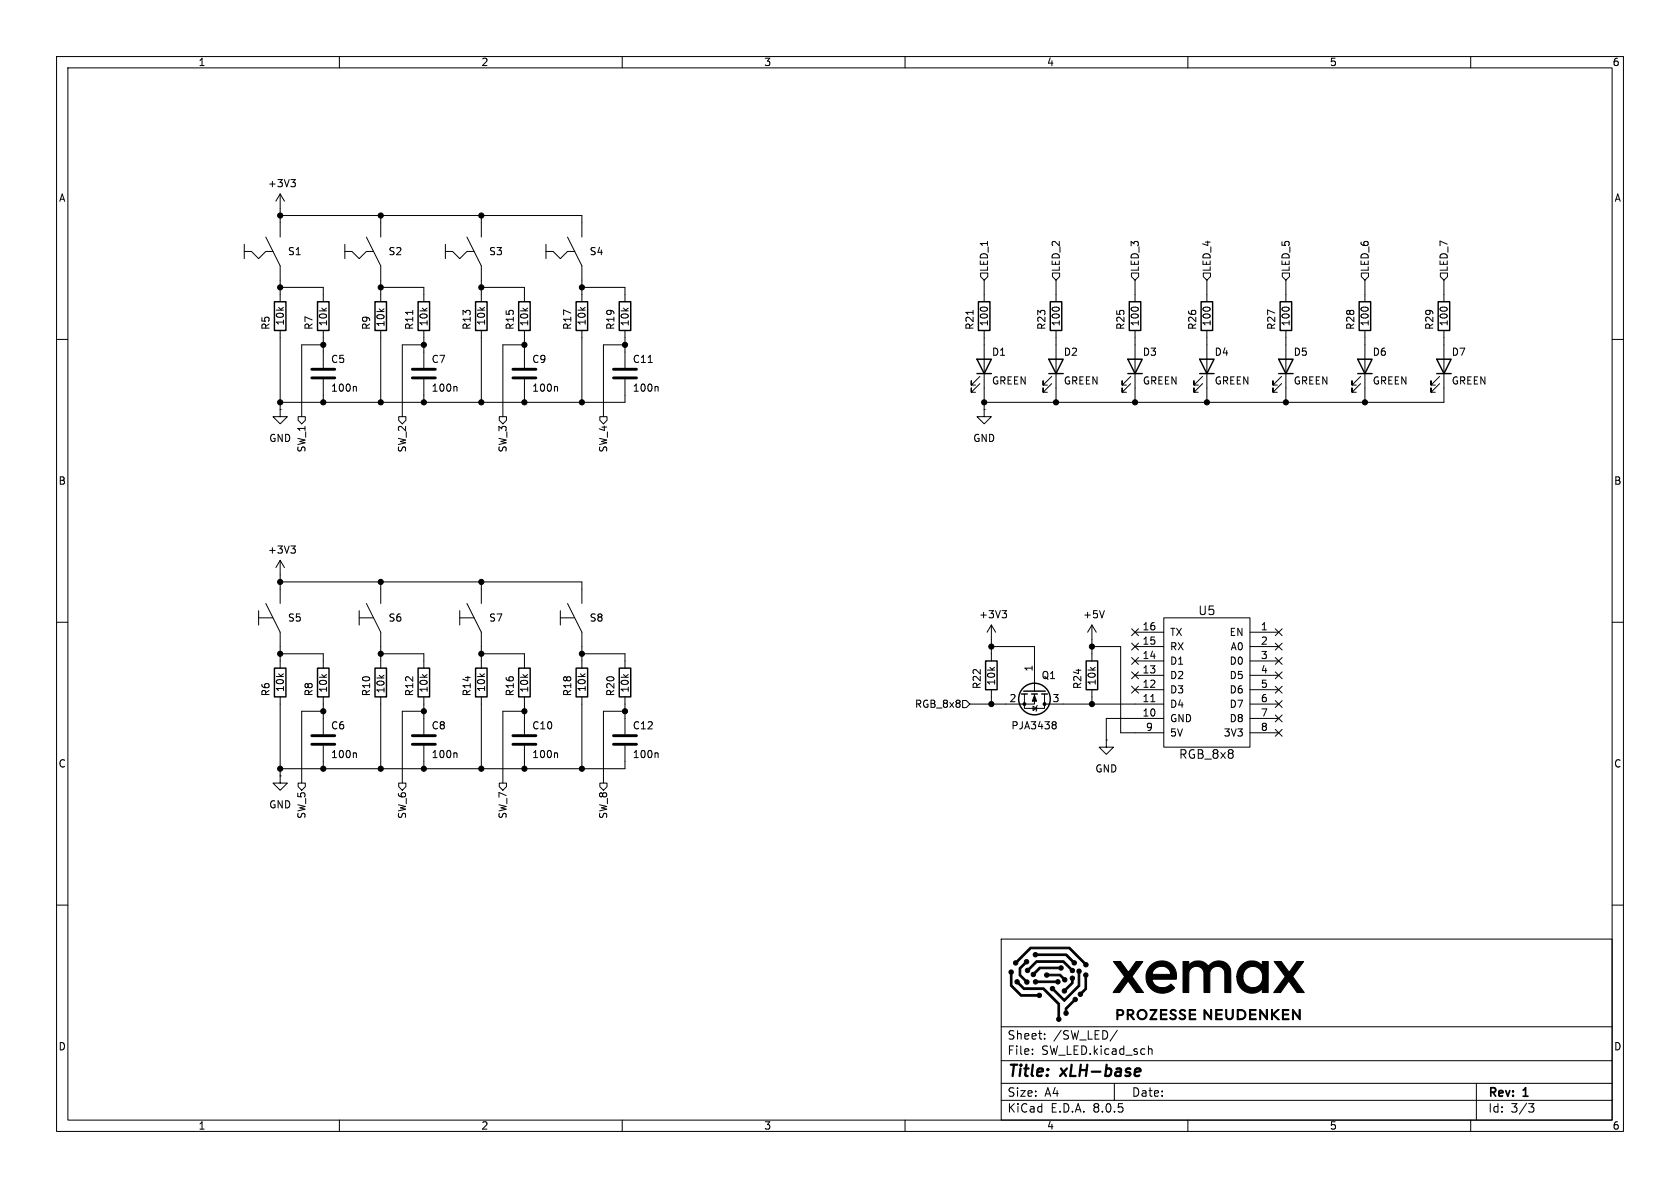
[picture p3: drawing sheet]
<svg xmlns="http://www.w3.org/2000/svg" width="297mm" height="210mm" viewBox="0 0 297 210" stroke-linecap="round" stroke-linejoin="round" font-family="sans-serif">
<g fill="none" stroke="#000" stroke-width=".18">
<path d="M10 10h277v190h-277zM12 12h273v186h-273zM60 10v2M110 10v2M160 10v2M210 10v2M260 10v2M49.5 38.1h53.4v3.8M49.5 34.3v7.6M49.5 34.3l-.7 1.3M49.5 34.3l.8 1.3M51.4 31.7h.8l-.4 .5"/>
<path d="M52 32.2l.2 .3v.3l-.2 .2M67.3 38.1v3.8M85.1 38.1v3.8M10 60h2M43.2 44.5h1.2l1.3 1.2 1.3-1.2h1.3M43.2 43.2v2.5M47 41.9l2.5 5.1v6.3M49.5 58.4v14M49.5 50.8h7.6v2.5M57.1 58.4v6.6M61 44.5h1.2l1.3 1.2 1.3-1.2h1.2M61 43.2v2.5"/>
<path d="M64.8 41.9l2.5 5.1v6.3M67.3 58.4v12.7M67.3 50.8h7.6v2.5M73 54.9v.7M74.9 58.4v6.6M78.7 44.5h1.3l1.3 1.2 1.2-1.2h1.3M78.7 43.2v2.5M82.5 41.9l2.6 5.1v6.3M85.1 58.4v12.7M85.1 50.8h7.6v2.5M92.7 58.4v6.6M96.5 44.5h1.3l1.3 1.2 1.2-1.2h1.3"/>
<path d="M96.5 43.2v2.5M100.3 41.9l2.6 5.1v6.3M102.9 58.4v12.7M102.9 50.8h7.6v2.5M110.5 58.4v6.6M172 54.9v.7M173.4 48.3h1.2v.6l-.6 .6-.6-.6zM174 49.5v3.8M174 58.4v14M186.1 48.3h1.2v.6l-.6 .6-.6-.6zM186.7 49.5v3.8M186.7 58.4v12.7"/>
<path d="M200 48.3h1.3v.6l-.6 .6-.7-.6zM200.7 49.5v3.8M200.7 58.4v12.7M212.7 48.3h1.3v.6l-.6 .6-.7-.6zM213.4 49.5v3.8M213.4 58.4v12.7M226.7 48.3h1.3v.6l-.7 .6-.6-.6zM227.3 49.5v3.8M227.3 58.4v12.7M240.7 48.3h1.2v.6l-.6 .6-.6-.6zM241.3 49.5v3.8M241.3 58.4v12.7"/>
<path d="M254.6 48.3h1.3v.6l-.6 .6-.7-.6zM255.3 49.5v3.8M255.3 58.4v12.7h-81.3M285 60h2M49.5 72.4v1.3h1.3l-1.3 1.2-1.2-1.2h1.2M49.5 72.4h.1M52.7 73.7h1.3v.6l-.7 .6-.6-.6zM57.1 67.1v4M57.1 61h-3.8v12.7M62.8 68.3l.2 .2v.7M70.5 73.7h1.3v.6l-.7 .6-.6-.6zM74.9 67.1v4"/>
<path d="M74.9 61h-3.8v12.7M80.6 68.3l.2 .2v.7M88.3 73.7h1.2v.6l-.6 .6-.6-.6zM92.7 67.1v4M92.7 61h-3.8v12.7M98.4 68.3l.2 .2v.7M106 73.7h1.3v.6l-.6 .6-.7-.6zM110.5 67.1v4h-61M110.5 61h-3.8v12.7M114.6 64.1h.7M116.2 68.3l.1 .2v.7M173.2 67.8l-1.5 1.5v-.7v.7h.8"/>
<path d="M173.2 66.5l-1.5 1.6v-.8v.8h.8M174 72.4v1.3h1.3l-1.3 1.2-1.3-1.2h1.3M174 72.4h.1M185.9 67.8l-1.5 1.5v-.7v.7h.8M185.9 66.5l-1.5 1.6v-.8v.8h.8M199.9 67.8l-1.5 1.5v-.7v.7h.7M199.9 66.5l-1.5 1.6v-.8v.8h.7M212.6 67.8l-1.5 1.5v-.7v.7h.7M212.6 66.5l-1.5 1.6v-.8v.8h.7M226.6 67.8l-1.6 1.5v-.7v.7h.8M226.6 66.5l-1.6 1.6v-.8v.8h.8M240.5 67.8l-1.5 1.5v-.7v.7h.8"/>
<path d="M240.5 66.5l-1.5 1.6v-.8v.8h.8M254.5 67.8l-1.5 1.5v-.7v.7h.7M254.5 66.5l-1.5 1.6v-.8v.8h.7M49.5 99.1l-.7 1.2M49.5 99.1v7.6M49.5 99.1l.8 1.2M51.4 96.5h.8l-.4 .5M52 97l.2 .2v.3l-.2 .3M10 110h2M45.7 109.2h2.6M45.7 108v2.5M47 106.7l2.5 5.1v6.3"/>
<path d="M49.5 102.9h53.4v3.8M49.5 115.6h7.6v2.5M63.5 109.2h2.5M63.5 108v2.5M64.8 106.7l2.5 5.1v6.3M67.3 102.9v3.8M67.3 115.6h7.6v2.5M81.3 109.2h2.5M81.3 108v2.5M82.5 106.7l2.6 5.1v6.3M85.1 102.9v3.8M85.1 115.6h7.6v2.5"/>
<path d="M99.1 108v2.5M99.1 109.2h2.5M100.3 106.7l2.6 5.1v6.3M102.9 115.6h7.6v2.5M175.3 110.5l-.8 1.3M175.3 110.5v6.3M175.3 110.5l.7 1.3M175.3 114.3h7.6v7.9M177.2 107.9h.7l-.4 .5M177.7 108.4l.2 .3v.3l-.2 .2M193 110.5l-.7 1.3M193 110.5v6.3"/>
<path d="M193 110.5l.8 1.3M193 114.3h5.1v15.2h7.6M195.2 107.9l-.4 1.3M200.1 118.8l1.2 1.2M200.1 116.2l1.2 1.2M200.1 113.7l1.2 1.2M200.1 111.2l1.2 1.2M200.7 111.8h5M200.7 119.4h5M200.7 116.8h5M200.7 114.3h5M201.3 118.8l-1.2 1.2"/>
<path d="M201.3 116.2l-1.2 1.2M201.3 113.7l-1.2 1.2M201.3 111.2l-1.2 1.2M205.7 109.2h15.3v22.9h-15.3zM221 111.8h5.1M221 119.4h5.1M221 116.8h5.1M221 114.3h5.1M225.5 113.7l1.2 1.2M225.5 118.8l1.2 1.2M225.5 116.2l1.2 1.2M225.5 111.2l1.2 1.2"/>
<path d="M226.7 113.7l-1.2 1.2M226.7 118.8l-1.2 1.2M226.7 116.2l-1.2 1.2M226.7 111.2l-1.2 1.2M285 110h2M49.5 137.2v1.2h1.3l-1.3 1.3-1.2-1.3h1.2M49.5 137.2h.1M49.5 123.2v14M52.7 138.4h1.3v.7l-.7 .6-.6-.6zM57.1 123.2v6.6M57.1 131.8v4.1M57.1 125.7h-3.8v12.7"/>
<path d="M62.8 133.1l.2 .2v.6M67.3 123.2v12.7M70.5 138.4h1.3v.7l-.7 .6-.6-.6zM74.9 123.2v6.6M74.9 131.8v4.1M74.9 125.7h-3.8v12.7M80.6 133.1l.2 .2v.6M85.1 123.2v12.7M88.3 138.4h1.2v.7l-.6 .6-.6-.6zM92.7 123.2v6.6M92.7 131.8v4.1M92.7 125.7h-3.8v12.7"/>
<path d="M98.4 133.1l.2 .2v.6M102.9 123.2v12.7M106 138.4h1.3v.7l-.6 .6-.7-.6zM110.5 123.2v6.6M110.5 131.8v4.1h-61M110.5 125.7h-3.8v12.7M116.2 133.1l.1 .2v.6M170.2 123.8h.6l.6 .7-.6 .6h-.6zM175.3 121.9v2.6M181.1 122.7v2.5h3.6v-2.5M182.6 124.8l.7 .4-.7 .4zM182.9 122.7v1.8h-11.5"/>
<path d="M183.4 124.7l-.1 .1v.8l-.2 .1M184.7 124.5h21M186.2 127.6h.3l.2 .2-.2 .3M186.2 128.1h.3M186.5 128.1l.2 .3v.2l-.1 .2h-.4M193 121.9v2.6M195.6 130.8v1.3h1.2l-1.2 1.3-1.3-1.3h1.3M195.6 130.8h.1M200.1 121.3l1.2 1.2M200.7 121.9h5M201.3 121.3l-1.2 1.2M203.4 124h.8"/>
<path d="M205.7 127h-10.1v3.8M221 127h5.1M221 124.5h5.1M221 121.9h5.1M221 129.5h5.1M225.5 121.3l1.2 1.2M225.5 126.4l1.2 1.2M225.5 123.9l1.2 1.2M225.5 128.9l1.2 1.2M226.7 121.3l-1.2 1.2M226.7 126.4l-1.2 1.2M226.7 123.9l-1.2 1.2"/>
<path d="M226.7 128.9l-1.2 1.2M10 160h2M285 160h2M177 166h108v32h-108zM60 198v2M110 198v2M160 198v2M177 194.5h108M177 191.5h108M177 187.5h108M177 181.5h108M182.5 186.3v.1"/>
<path d="M182.5 185.5v.1M184.7 183.6v.1M184.7 182.8v.1M197 191.5v3M197.5 182.1l-1.3 2M203.1 185.5h.5l.1 .9M210 198v2M260 198v2M261 191.5v6.5M270.2 195.1h1l-.5 .6 .4 .1 .1 .5-.3 .3h-.4"/>
</g>
<path d="M201 188.9l.6 .1v.4l-1 .1M201.4 190.1l-.2 .1" fill="none" stroke="#000" stroke-width=".4"/>
<g fill="none" stroke="#000" stroke-width=".25">
<path d="M48.5 53.3h2v5.1h-2zM56.1 53.3h2.1v5.1h-2.1zM66.3 53.3h2v5.1h-2zM73.9 53.3h2v5.1h-2zM84.1 53.3h2v5.1h-2zM91.7 53.3h2v5.1h-2zM101.9 53.3h2v5.1h-2zM109.5 53.3h2v5.1h-2zM173 53.3h2v5.1h-2zM185.7 53.3h2v5.1h-2zM199.6 53.3h2.1v5.1h-2.1zM212.3 53.3h2.1v5.1h-2.1z"/>
<path d="M226.3 53.3h2v5.1h-2zM240.3 53.3h2v5.1h-2zM254.3 53.3h2v5.1h-2zM172.7 63.5h2.6l-1.3 2.5zM172.7 66h2.6M185.4 63.5h2.6l-1.3 2.5zM185.4 66h2.6M199.4 63.5h2.5l-1.2 2.5zM199.4 66h2.5M212.1 63.5h2.5l-1.2 2.5zM212.1 66h2.5M226.1 63.5h2.5l-1.3 2.5z"/>
<path d="M226.1 66h2.5M240 63.5h2.6l-1.3 2.5zM240 66h2.6M254 63.5h2.5l-1.2 2.5zM254 66h2.5M48.5 118.1h2v5.1h-2zM56.1 118.1h2.1v5.1h-2.1zM66.3 118.1h2v5.1h-2zM73.9 118.1h2v5.1h-2zM84.1 118.1h2v5.1h-2zM91.7 118.1h2v5.1h-2zM101.9 118.1h2v5.1h-2z"/>
<path d="M109.5 118.1h2v5.1h-2zM174.2 116.8h2.1v5.1h-2.1zM192 116.8h2.1v5.1h-2.1zM180.6 122.7h1M181 122.2h3.8M182.4 122.7h1M184.1 122.7h1.1"/>
<circle cx="182.9" cy="123.6" r="2.79"/>
</g>
<g fill="none" stroke="#000" stroke-width=".51">
<path d="M55.1 66.8h4.1M55.1 65.3h4.1M72.9 66.8h4.1M72.9 65.3h4.1M90.7 66.8h4M90.7 65.3h4M108.5 66.8h4M108.5 65.3h4M55.1 131.6h4.1M55.1 130h4.1M72.9 131.6h4.1M72.9 130h4.1"/>
<path d="M90.7 131.6h4M90.7 130h4M108.5 131.6h4M108.5 130h4"/>
</g>
<g fill="#000" stroke="#000" stroke-width=".18">
<path d="M182.9 122.9l.4 1.1h-.8zM181.2 169.8a.4 .4 0 0 1 .5-.1 .4 .4 0 0 1 .1 .5 .4 .4 0 0 1-.5 .2l-.8 .8v1.1l.9 .9a.4 .4 0 0 1 .5 .4 .4 .4 0 0 1-.5 .4 .4 .4 0 0 1-.2-.6l-1-1v-1.3l.9-.9zM182.4 172l.4-.1 1-.9h3.4a.4 .4 0 0 1 .6-.2 .4 .4 0 0 1 0 .7 .4 .4 0 0 1-.6-.3h-3.3l-.8 .9a.4 .4 0 0 1-.5 .6 .4 .4 0 0 1-.2-.7zM182.8 173.3a.4 .4 0 0 1 .6 .1h3.3a.41 .41 0 0 1 .6-.1 .41 .41 0 0 1-.1 .7 .41 .41 0 0 1-.6-.3h-3.2a.4 .4 0 0 1-.5 .2 .4 .4 0 0 1-.1-.6zM178.5 171.6a.4 .4 0 0 1 .6 0 .4 .4 0 0 1-.2 .6v2l1.7 1.6h2.7a.41 .41 0 0 1 .7-.2 .41 .41 0 0 1 0 .7 .41 .41 0 0 1-.7-.2h-2.9l-1.8-1.8v-2.1l-.2-.4zM185.8 174.5a.4 .4 0 0 1 .5-.1 .4 .4 0 0 1 .1 .5l1.8 1.7 2.4-2.4v-2.1a.4 .4 0 0 1-.2-.6 .4 .4 0 0 1 .7 0 .4 .4 0 0 1-.2 .6v2.2l-2.7 2.7-2-1.9a.41 .41 0 0 1-.4-.1 .41 .41 0 0 1 0-.5zM189.3 172.7a.4 .4 0 0 1 .6 0 .4 .4 0 0 1-.2 .6v.5l-1.1 1.2a.4 .4 0 0 1-.4 .6 .4 .4 0 0 1-.4-.5 .4 .4 0 0 1 .5-.3l1.1-1.1v-.4a.47 .47 0 0 1-.1-.6zM184.8 172.1l.3-.1 .3 .2h2.1l.6 .6a.4 .4 0 0 1 .5 .4 .4 .4 0 0 1-.5 .4 .4 .4 0 0 1-.2-.6l-.6-.5h-1.9a.4 .4 0 0 1-.5 .2 .4 .4 0 0 1-.1-.6zM189.8 176.4a.4 .4 0 0 1 .7 .2 .4 .4 0 0 1-.6 .5l-1.3 1.3v.3a.41 .41 0 0 1 .1 .7 .41 .41 0 0 1-.6-.1 .41 .41 0 0 1 .2-.6v-.5l1.4-1.4zM181.4 171.3l.4-.1 1.4-1.4h4.9l1.3 1.4a.41 .41 0 0 1 .6 .3 .41 .41 0 0 1-.5 .5 .41 .41 0 0 1-.3-.6l-1.3-1.3h-4.6l-1.3 1.3a.4 .4 0 0 1-.4 .5 .4 .4 0 0 1-.2-.6zM182.8 168.5l.3-.1 .3 .2h5.2l1.1 1.2a.41 .41 0 0 1 .6 .3 .41 .41 0 0 1-.4 .5 .41 .41 0 0 1-.4-.6l-1.1-1.1h-5a.4 .4 0 0 1-.6 .2 .4 .4 0 0 1 0-.6zM191.6 172.1a.4 .4 0 0 1 .7 0 .4 .4 0 0 1-.2 .6v2.2l-.7 .7a.4 .4 0 0 1-.4 .5 .4 .4 0 0 1-.4-.4 .4 .4 0 0 1 .6-.3l.6-.7v-2l-.2-.2z"/>
<path d="M179.2 170l.5-.2 2.4-2.4h7l2.7 2.8a.41 .41 0 0 1 .6 .3 .41 .41 0 0 1-.5 .4 .41 .41 0 0 1-.3-.5l-2.6-2.7h-6.7l-2.3 2.3a.45 .45 0 0 1-.3 .5 .45 .45 0 0 1-.5-.2zM196.8 170h1.3l1.4 1.9 1.3-1.9h1.2l-1.6 2.2a.39 .39 0 0 0-.3 .4 .39 .39 0 0 0 .3 .3l1.8 2.5h-1.3l-1.5-2-.9 1.3a.92 .92 0 0 1-.8 .8l-.9-.1 2-2.8zM197.4 178.5h.4a.57 .57 0 0 1 .9 .4 .57 .57 0 0 1-.7 .6h-.4v.8h-.2v-1.2h.2a.21 .21 0 0 0 .1 .3 .21 .21 0 0 0 .2 0 .4 .4 0 0 0 .6-.4 .4 .4 0 0 0-.6-.4h-.3v.5h-.2zM199.3 178.5h.3a.54 .54 0 0 1 .8 .3 .54 .54 0 0 1-.4 .7l.6 .7-.2 .1-.7-.8h-.2v.8h-.2v-1h.2a.48 .48 0 0 0 .5 0 .48 .48 0 0 0 .2-.6l-.7-.1v.7h-.2zM203.4 170.7a2.65 2.65 0 0 1 3.2-.6 2.65 2.65 0 0 1 1.3 3h-4.2a1.94 1.94 0 0 0 3.3 .8l.4 .5a.25 .25 0 0 1 .3 .2 .25 .25 0 0 1-.3 .3 2.92 2.92 0 0 1-3.3 .3 2.92 2.92 0 0 1-1.5-3h4.4a1.67 1.67 0 0 0-1.7-1.4 1.67 1.67 0 0 0-1.6 1.4h-1.1l.3-.8zM212.8 178.5h.2l1 1.3v-1.3h.2v1.8l-1.2-1.4v1.4h-.1zM209.1 170h1.1v.6a2.18 2.18 0 0 1 3.4 .2 2.18 2.18 0 0 1 2.7-.8 2.18 2.18 0 0 1 1.3 2.5v3h-1.1v-2.8a1.41 1.41 0 0 0-.4-1.6 1.41 1.41 0 0 0-1.7 0l-.5 .8v3.6h-1l-.1-3.6a1.37 1.37 0 0 0-1.6-1 1.37 1.37 0 0 0-1 1.7v2.9h-1.1zM219.6 170.5a2.5 2.5 0 0 1 3.6 .2v-.7h1v5.5l-1-.1-.1-.7a2.6 2.6 0 0 1-3 .6 2.6 2.6 0 0 1-1.4-2.6h1a1.78 1.78 0 0 0 2.1 1.9 1.78 1.78 0 0 0 1.3-2.5 1.74 1.74 0 0 0-1.9-1.2 1.74 1.74 0 0 0-1.5 1.8h-1a2.83 2.83 0 0 1 .9-2.2zM222.7 178.5l.2 .1 1 1.3v-1.4h.2v1.8l-.2-.1-1-1.3v1.4h-.2zM224.8 178.5h.2v.8l.9-.8h.2l-.9 .8 1 1h-.3l-.9-.9v.9h-.2zM225.2 170h1.3l1.4 1.8 1.4-1.8h1.2l-2 2.6 2.1 2.9h-1.3l-1.5-2.1-1.4 2.1-1.2-.1 1.9-2.5a.29 .29 0 0 0 .1-.3 .29 .29 0 0 0-.2-.3zM228.5 178.5l.2 .1 .9 1.3 .1-1.4h.2v1.8l-.2-.1-1-1.3v1.4h-.2z"/>
<path d="M179.5 173.3a.41 .41 0 0 1 .5-.1 .41 .41 0 0 1 .2 .5l.9 .9h3.4l2.8 2.8v2.4a.4 .4 0 0 1 .2 .6 .4 .4 0 0 1-.6 0 .4 .4 0 0 1 .1-.6v-2.2l-2.6-2.7h-3.4l-1-.9a.41 .41 0 0 1-.5-.2 .41 .41 0 0 1 0-.5zM201.3 178.6a.89 .89 0 0 1 1.4 .3 .89 .89 0 0 1-.6 1.3 .89 .89 0 0 1-1.1-.8h.2a.7 .7 0 0 0 1 .6 .7 .7 0 0 0 .1-1.2 .7 .7 0 0 0-1.1 .4v.2h-.2zM203.3 178.5h1.2l-1 1.6h1v.2h-1.2l1-1.6-1-.1zM205.2 178.5h1.1v.1h-1v.6h.9v.2h-.9v.7h1v.2h-1.2zM207 178.6a.61 .61 0 0 1 .9 .1v.1a.42 .42 0 0 0-.5-.2 .42 .42 0 0 0-.3 .4l.1 .1a.61 .61 0 0 1 .7 .4 .61 .61 0 0 1-.1 .7 .61 .61 0 0 1-1-.3l.1-.1a.45 .45 0 0 0 .5 .3 .45 .45 0 0 0 .3-.4l-.2-.2a.6 .6 0 0 1-.5-.9zM208.7 178.6a.48 .48 0 0 1 .5-.2 .48 .48 0 0 1 .3 .4 .58 .58 0 0 0-.7 0 .55 .55 0 0 0 .6 .6 .55 .55 0 0 1 0 .8 .55 .55 0 0 1-.7 0l-.3-.2 .1-.2a.44 .44 0 0 0 .5 .3 .44 .44 0 0 0 .4-.5l-.2-.1a.57 .57 0 0 1-.6-.3 .57 .57 0 0 1 .1-.6zM210.2 178.5h1.2v.1h-1v.6h.9v.2h-.9v.7h1v.2h-1.2zM214.9 178.5h1.2v.1h-1v.6h.9v.2h-.9v.7h1v.2h-1.2zM216.7 178.5h.2v.5a.7 .7 0 0 0 .7 1l.2-.3v-1.2h.2v.8a.72 .72 0 0 1-.7 1 .72 .72 0 0 1-.6-1zM218.7 178.5h.5a.93 .93 0 0 1 1.1 1 .93 .93 0 0 1-1.3 .8h-.3v-.6h.2a.3 .3 0 0 0 .1 .4 .3 .3 0 0 0 .4 0 .71 .71 0 0 0 .7-.8 .71 .71 0 0 0-.8-.6h-.4v1h-.2zM220.9 178.5h1.2v.1h-1v.6h.9v.2h-.9v.7h1v.2h-1.2zM226.7 178.5h1.2v.1h-1v.6h.9v.2h-.9v.7h1v.2h-1.2z"/>
<circle cx="49.5" cy="38.1" r=".46"/>
<circle cx="67.3" cy="38.1" r=".46"/>
<circle cx="85.1" cy="38.1" r=".46"/>
<circle cx="49.5" cy="50.8" r=".46"/>
<circle cx="67.3" cy="50.8" r=".46"/>
<circle cx="85.1" cy="50.8" r=".46"/>
<circle cx="102.9" cy="50.8" r=".46"/>
<circle cx="49.5" cy="71.1" r=".46"/>
<circle cx="57.1" cy="71.1" r=".46"/>
<circle cx="57.1" cy="61" r=".46"/>
<circle cx="67.3" cy="71.1" r=".46"/>
<circle cx="74.9" cy="71.1" r=".46"/>
<circle cx="74.9" cy="61" r=".46"/>
<circle cx="85.1" cy="71.1" r=".46"/>
<circle cx="92.7" cy="61" r=".46"/>
<circle cx="92.7" cy="71.1" r=".46"/>
<circle cx="102.9" cy="71.1" r=".46"/>
<circle cx="110.5" cy="61" r=".46"/>
<circle cx="174" cy="71.1" r=".46"/>
<circle cx="186.7" cy="71.1" r=".46"/>
<circle cx="200.7" cy="71.1" r=".46"/>
<circle cx="213.4" cy="71.1" r=".46"/>
<circle cx="227.3" cy="71.1" r=".46"/>
<circle cx="241.3" cy="71.1" r=".46"/>
<circle cx="49.5" cy="115.6" r=".46"/>
<circle cx="49.5" cy="102.9" r=".46"/>
<circle cx="67.3" cy="115.6" r=".46"/>
<circle cx="67.3" cy="102.9" r=".46"/>
<circle cx="85.1" cy="102.9" r=".46"/>
<circle cx="85.1" cy="115.6" r=".46"/>
<circle cx="102.9" cy="115.6" r=".46"/>
<circle cx="175.3" cy="114.3" r=".46"/>
<circle cx="193" cy="114.3" r=".46"/>
<circle cx="49.5" cy="135.9" r=".46"/>
<circle cx="57.1" cy="135.9" r=".46"/>
<circle cx="57.1" cy="125.7" r=".46"/>
<circle cx="67.3" cy="135.9" r=".46"/>
<circle cx="74.9" cy="135.9" r=".46"/>
<circle cx="74.9" cy="125.7" r=".46"/>
<circle cx="85.1" cy="135.9" r=".46"/>
<circle cx="92.7" cy="135.9" r=".46"/>
<circle cx="92.7" cy="125.7" r=".46"/>
<circle cx="102.9" cy="135.9" r=".46"/>
<circle cx="110.5" cy="125.7" r=".46"/>
<circle cx="175.3" cy="124.5" r=".46"/>
<circle cx="181.1" cy="124.5" r=".25"/>
<circle cx="184.7" cy="124.5" r=".25"/>
<circle cx="193" cy="124.5" r=".46"/>
</g>
<g font-size="2.8">
<text x="178" y="190.9">Title:</text>
<text x="187.7" y="190.9">xLH-base</text>
</g>
<g font-size="2.1">
<text x="211.8" y="108.9">U5</text>
<text x="208.3" y="134.3">RGB_8x8</text>
<text x="178" y="184">Sheet:</text>
<text x="186.2" y="184">/SW_LED/</text>
<text x="178" y="186.7">File:</text>
<text x="184.1" y="186.7">SW_LED.kicad_sch</text>
<text x="178" y="196.9">KiCad</text>
<text x="178" y="194.1">Size:</text>
<text x="184.7" y="194.1">A4</text>
<text x="185.7" y="196.9">E.D.A.</text>
<text x="193.3" y="196.9">8.0.5</text>
<text x="200" y="194.1">Date:</text>
<text x="263" y="194.3">Rev:</text>
<text x="263" y="196.9">Id:</text>
<text x="267.1" y="196.9">3/3</text>
<text x="269.4" y="194.3">1</text>
</g>
<g font-size="1.8">
<text x="35" y="11.9">1</text>
<text x="85" y="11.9">2</text>
<text x="135" y="11.9">3</text>
<text x="185" y="11.9">4</text>
<text x="235" y="11.9">5</text>
<text x="285" y="11.9">6</text>
<text x="10.3" y="35.9">A</text>
<text x="47.3" y="33.3">+3V3</text>
<text x="285.3" y="35.9">A</text>
<text x="50.8" y="45.3">S1</text>
<text x="68.6" y="45.3">S2</text>
<text x="86.4" y="45.3">S3</text>
<text x="104.1" y="45.3">S4</text>
<text x="174.9" y="48.2" transform="rotate(-90 174.9 48.2)">LED_1</text>
<text x="187.6" y="48.2" transform="rotate(-90 187.6 48.2)">LED_2</text>
<text x="201.5" y="48.2" transform="rotate(-90 201.5 48.2)">LED_3</text>
<text x="214.2" y="48.2" transform="rotate(-90 214.2 48.2)">LED_4</text>
<text x="228.2" y="48.2" transform="rotate(-90 228.2 48.2)">LED_5</text>
<text x="242.2" y="48.2" transform="rotate(-90 242.2 48.2)">LED_6</text>
<text x="256.1" y="48.2" transform="rotate(-90 256.1 48.2)">LED_7</text>
<text x="47.9" y="58.4" transform="rotate(-90 47.9 58.4)">R5</text>
<text x="50.4" y="57.6" transform="rotate(-90 50.4 57.6)">10k</text>
<text x="55.5" y="58.4" transform="rotate(-90 55.5 58.4)">R7</text>
<text x="58" y="57.8" transform="rotate(-90 58 57.8)">10k</text>
<text x="65.6" y="58.4" transform="rotate(-90 65.6 58.4)">R9</text>
<text x="68.2" y="57.9" transform="rotate(-90 68.2 57.9)">10k</text>
<text x="73.3" y="58.4" transform="rotate(-90 73.3 58.4)">R11</text>
<text x="75.8" y="57.8" transform="rotate(-90 75.8 57.8)">10k</text>
<text x="83.4" y="58.4" transform="rotate(-90 83.4 58.4)">R13</text>
<text x="86" y="57.6" transform="rotate(-90 86 57.6)">10k</text>
<text x="91" y="58.4" transform="rotate(-90 91 58.4)">R15</text>
<text x="93.6" y="57.8" transform="rotate(-90 93.6 57.8)">10k</text>
<text x="101.2" y="58.4" transform="rotate(-90 101.2 58.4)">R17</text>
<text x="103.7" y="57.6" transform="rotate(-90 103.7 57.6)">10k</text>
<text x="108.8" y="58.4" transform="rotate(-90 108.8 58.4)">R19</text>
<text x="111.4" y="57.8" transform="rotate(-90 111.4 57.8)">10k</text>
<text x="172.3" y="58.4" transform="rotate(-90 172.3 58.4)">R21</text>
<text x="174.9" y="57.8" transform="rotate(-90 174.9 57.8)">100</text>
<text x="185" y="58.4" transform="rotate(-90 185 58.4)">R23</text>
<text x="187.6" y="57.8" transform="rotate(-90 187.6 57.8)">100</text>
<text x="199" y="58.4" transform="rotate(-90 199 58.4)">R25</text>
<text x="201.5" y="57.8" transform="rotate(-90 201.5 57.8)">100</text>
<text x="211.7" y="58.4" transform="rotate(-90 211.7 58.4)">R26</text>
<text x="214.2" y="57.8" transform="rotate(-90 214.2 57.8)">100</text>
<text x="225.7" y="58.4" transform="rotate(-90 225.7 58.4)">R27</text>
<text x="228.2" y="57.8" transform="rotate(-90 228.2 57.8)">100</text>
<text x="239.6" y="58.4" transform="rotate(-90 239.6 58.4)">R28</text>
<text x="242.2" y="57.8" transform="rotate(-90 242.2 57.8)">100</text>
<text x="253.6" y="58.4" transform="rotate(-90 253.6 58.4)">R29</text>
<text x="256.1" y="57.8" transform="rotate(-90 256.1 57.8)">100</text>
<text x="58.4" y="64.4">C5</text>
<text x="76.2" y="64.4">C7</text>
<text x="94" y="64.4">C9</text>
<text x="111.8" y="64.4">C11</text>
<text x="175.3" y="63.1">D1</text>
<text x="188" y="63.1">D2</text>
<text x="201.9" y="63.1">D3</text>
<text x="214.6" y="63.1">D4</text>
<text x="228.6" y="63.1">D5</text>
<text x="242.6" y="63.1">D6</text>
<text x="256.6" y="63.1">D7</text>
<text x="58.4" y="69.4">100n</text>
<text x="76.2" y="69.4">100n</text>
<text x="94" y="69.4">100n</text>
<text x="111.8" y="69.4">100n</text>
<text x="175.3" y="68.2">GREEN</text>
<text x="188" y="68.2">GREEN</text>
<text x="201.9" y="68.2">GREEN</text>
<text x="214.6" y="68.2">GREEN</text>
<text x="228.6" y="68.2">GREEN</text>
<text x="242.6" y="68.2">GREEN</text>
<text x="256.6" y="68.2">GREEN</text>
<text x="47.5" y="78.3">GND</text>
<text x="54.2" y="80.1" transform="rotate(-90 54.2 80.1)">SW_1</text>
<text x="72" y="80.1" transform="rotate(-90 72 80.1)">SW_2</text>
<text x="89.8" y="80.1" transform="rotate(-90 89.8 80.1)">SW_3</text>
<text x="107.5" y="80.1" transform="rotate(-90 107.5 80.1)">SW_4</text>
<text x="172" y="78.3">GND</text>
<text x="10.3" y="85.9">B</text>
<text x="285.3" y="85.9">B</text>
<text x="47.3" y="98.1">+3V3</text>
<text x="50.8" y="110.1">S5</text>
<text x="68.6" y="110.1">S6</text>
<text x="86.4" y="110.1">S7</text>
<text x="104.1" y="110.1">S8</text>
<text x="173" y="109.5">+3V3</text>
<text x="191.4" y="109.5">+5V</text>
<text x="201.9" y="111.5">16</text>
<text x="206.8" y="112.6">TX</text>
<text x="217.3" y="112.6">EN</text>
<text x="222.8" y="111.5">1</text>
<text x="182.6" y="118.8" transform="rotate(-90 182.6 118.8)">1</text>
<text x="201.9" y="119.1">13</text>
<text x="201.9" y="116.6">14</text>
<text x="201.9" y="114">15</text>
<text x="206.8" y="117.7">D1</text>
<text x="206.8" y="115.2">RX</text>
<text x="217.3" y="117.7">D0</text>
<text x="217.5" y="115.2">A0</text>
<text x="222.8" y="114">2</text>
<text x="222.8" y="116.6">3</text>
<text x="222.8" y="119.1">4</text>
<text x="47.9" y="123.2" transform="rotate(-90 47.9 123.2)">R6</text>
<text x="50.4" y="122.4" transform="rotate(-90 50.4 122.4)">10k</text>
<text x="55.5" y="123.2" transform="rotate(-90 55.5 123.2)">R8</text>
<text x="58" y="122.5" transform="rotate(-90 58 122.5)">10k</text>
<text x="65.6" y="123.2" transform="rotate(-90 65.6 123.2)">R10</text>
<text x="68.2" y="122.7" transform="rotate(-90 68.2 122.7)">10k</text>
<text x="73.3" y="123.2" transform="rotate(-90 73.3 123.2)">R12</text>
<text x="75.8" y="122.5" transform="rotate(-90 75.8 122.5)">10k</text>
<text x="83.4" y="123.2" transform="rotate(-90 83.4 123.2)">R14</text>
<text x="86" y="122.4" transform="rotate(-90 86 122.4)">10k</text>
<text x="91" y="123.2" transform="rotate(-90 91 123.2)">R16</text>
<text x="93.6" y="122.5" transform="rotate(-90 93.6 122.5)">10k</text>
<text x="101.2" y="123.2" transform="rotate(-90 101.2 123.2)">R18</text>
<text x="103.7" y="122.4" transform="rotate(-90 103.7 122.4)">10k</text>
<text x="108.8" y="123.2" transform="rotate(-90 108.8 123.2)">R20</text>
<text x="111.4" y="122.5" transform="rotate(-90 111.4 122.5)">10k</text>
<text x="161.7" y="125.3">RGB_8x8</text>
<text x="173.6" y="121.9" transform="rotate(-90 173.6 121.9)">R22</text>
<text x="176.1" y="121.3" transform="rotate(-90 176.1 121.3)">10k</text>
<text x="178.4" y="124.2">2</text>
<text x="184" y="120.2">Q1</text>
<text x="186" y="124.2">3</text>
<text x="191.4" y="121.9" transform="rotate(-90 191.4 121.9)">R24</text>
<text x="193.9" y="121.3" transform="rotate(-90 193.9 121.3)">10k</text>
<text x="201.9" y="124.2">11</text>
<text x="201.9" y="121.7">12</text>
<text x="206.8" y="125.3">D4</text>
<text x="206.8" y="122.8">D3</text>
<text x="206.8" y="120.2">D2</text>
<text x="217.3" y="120.2">D5</text>
<text x="217.3" y="122.8">D6</text>
<text x="217.3" y="125.3">D7</text>
<text x="222.8" y="121.7">5</text>
<text x="222.8" y="124.2">6</text>
<text x="58.4" y="129.1">C6</text>
<text x="76.2" y="129.1">C8</text>
<text x="94" y="129.1">C10</text>
<text x="111.8" y="129.1">C12</text>
<text x="178.7" y="129.1">PJA3438</text>
<text x="201.9" y="126.7">10</text>
<text x="202.5" y="129.3">9</text>
<text x="206.8" y="127.9">GND</text>
<text x="206.8" y="130.4">5V</text>
<text x="216.3" y="130.4">3V3</text>
<text x="217.3" y="127.9">D8</text>
<text x="222.8" y="126.7">7</text>
<text x="222.8" y="129.3">8</text>
<text x="10.3" y="135.9">C</text>
<text x="58.4" y="134.2">100n</text>
<text x="76.2" y="134.2">100n</text>
<text x="94" y="134.2">100n</text>
<text x="111.8" y="134.2">100n</text>
<text x="193.5" y="136.8">GND</text>
<text x="285.3" y="135.9">C</text>
<text x="47.5" y="143.1">GND</text>
<text x="54.2" y="144.8" transform="rotate(-90 54.2 144.8)">SW_5</text>
<text x="72" y="144.8" transform="rotate(-90 72 144.8)">SW_6</text>
<text x="89.8" y="144.8" transform="rotate(-90 89.8 144.8)">SW_7</text>
<text x="107.5" y="144.8" transform="rotate(-90 107.5 144.8)">SW_8</text>
<text x="10.3" y="185.9">D</text>
<text x="285.3" y="185.9">D</text>
<text x="35" y="199.9">1</text>
<text x="85" y="199.9">2</text>
<text x="135" y="199.9">3</text>
<text x="185" y="199.9">4</text>
<text x="235" y="199.9">5</text>
<text x="285" y="199.9">6</text>
</g>
</svg>
